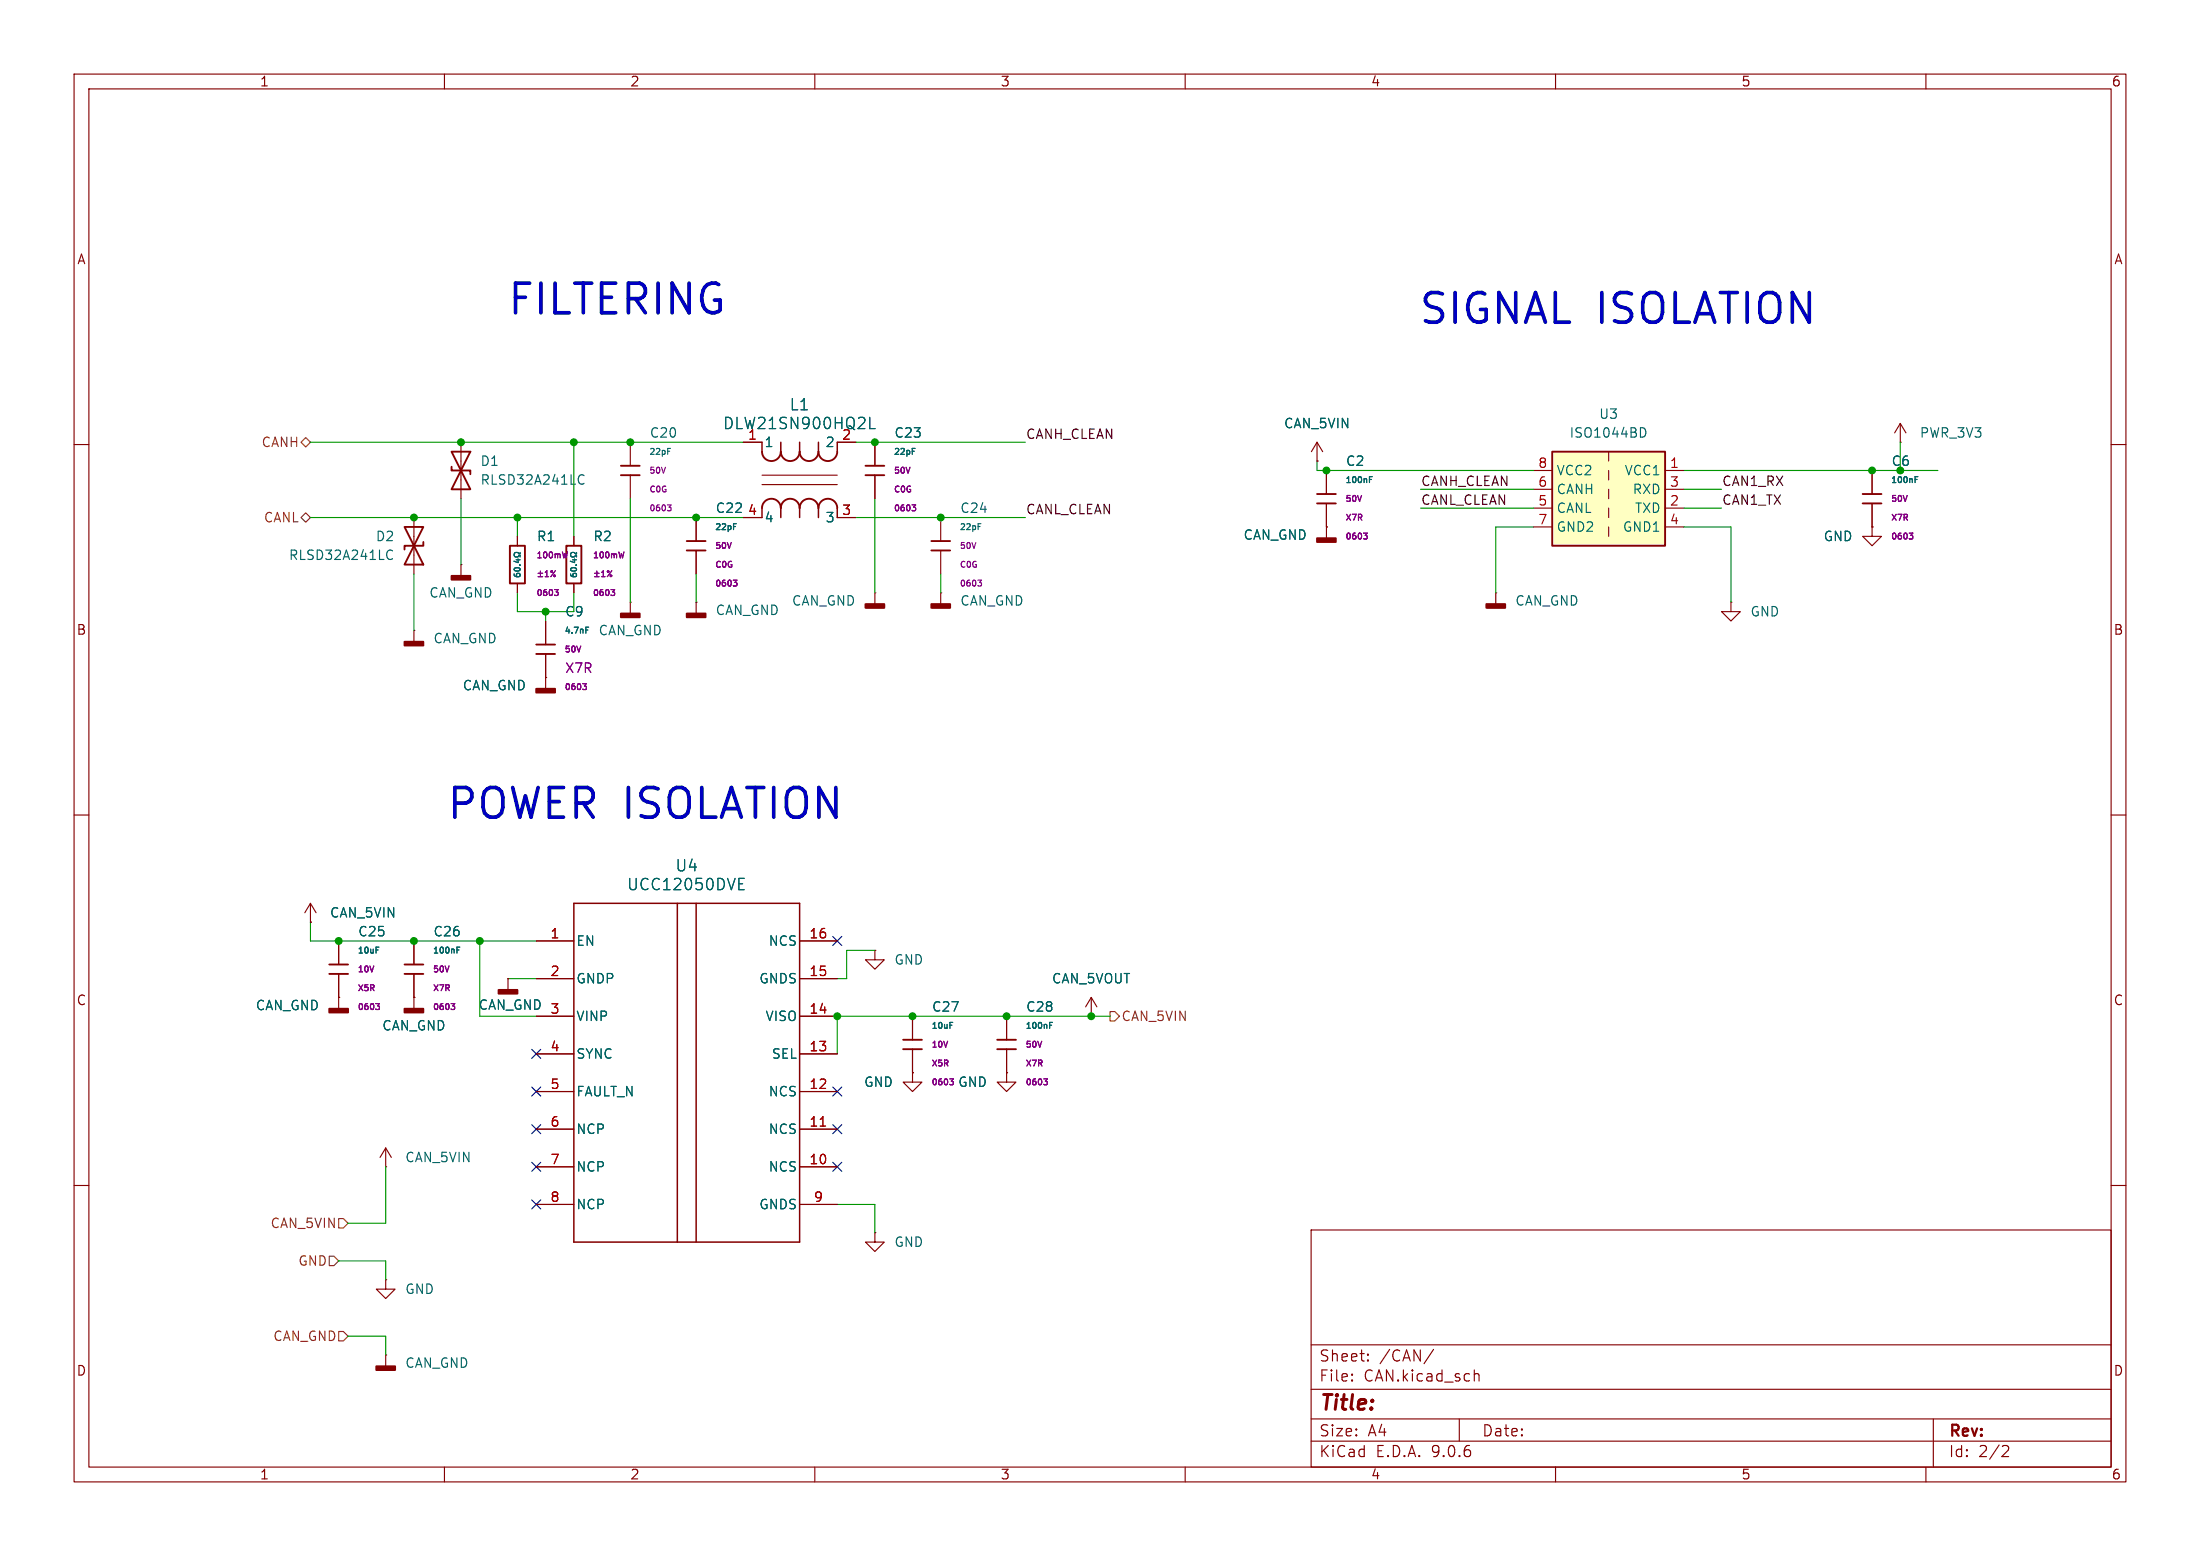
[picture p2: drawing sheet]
<svg xmlns="http://www.w3.org/2000/svg" width="297mm" height="210mm" viewBox="0 0 297 210" stroke-linecap="round" stroke-linejoin="round" font-family="sans-serif">
<g fill="none" stroke="#840000" stroke-width=".15">
<path d="M10 10h277v190h-277zM12 12h273v186h-273zM60 10v2M110 10v2M160 10v2M210 10v2M260 10v2M62.2 59.7v7.6M85.1 59.7v3.2M100.3 59.7h2.6M113 59.7h2.6M118.1 59.7v3.2"/>
<path d="M256.5 59.7h.1M256.5 57.2l-.7 1.2M256.5 57.2l.8 1.2M256.5 57.2v2.5M10 60h2M55.9 69.9v7.6M62.2 76.2h.1M62.2 76.2v1.5M69.8 72.4v1.3M69.8 78.7v1.3M77.5 72.4v1.3M77.5 78.7v1.3"/>
<path d="M85.1 64.1v3.2M94 69.9v3.1M94 74.3v3.2M100.3 69.9h2.6M102.9 65.4h10.1M102.9 64.1h10.1M113 69.9h2.6M118.1 64.1v3.2M127 69.9v3.1M127 74.3v3.2M179.1 71.1h.1M179.1 63.5v3.2"/>
<path d="M179.1 67.9v4.7M252.7 71.1v1.3h1.3l-1.3 1.3-1.2-1.3h1.2M252.7 71.1h.1M252.7 63.5v3.2M252.7 67.9v3.2M285 60h2M55.9 85.1h.1M55.9 85.1v1.5M118.1 80h.1M118.1 80v1.5M127 80h.1M127 80v1.5"/>
<path d="M201.9 80h.1M201.9 80v1.5M233.7 81.3v1.3h1.2l-1.2 1.2-1.3-1.2h1.3M233.7 81.3h.1M10 110h2M285 110h2M41.9 124.5h.1M41.9 121.9l-.8 1.3M41.9 121.9l.8 1.3M41.9 121.9v2.6M45.7 134.6h.1M45.7 127v3.2"/>
<path d="M45.7 131.4v4.7M55.9 134.6h.1M55.9 127v3.2M55.9 131.4v4.7M68.6 132.1h.1M68.6 132.1v1.5M118.1 128.3v1.2h1.3l-1.3 1.3-1.3-1.3h1.3M118.1 128.3h.1M147.3 137.2h.1M147.3 134.6l-.7 1.3M147.3 134.6l.8 1.3M147.3 134.6v2.6"/>
<path d="M52.1 157.5h.1M52.1 154.9l-.8 1.3M52.1 154.9l.7 1.3M52.1 154.9v2.6M10 160h2M52.1 172.7v1.3h1.2l-1.2 1.3-1.3-1.3h1.3M52.1 172.7h.1M177 166h108v32h-108zM285 160h2M52.1 182.9h.1M52.1 182.9v1.5M60 198v2"/>
<path d="M110 198v2M160 198v2M177 194.5h108M177 191.5h108M177 187.5h108M177 181.5h108M182.5 186.3h.1l-.1 .1M182.5 186.3v.1M182.5 185.5v.1M182.5 185.5h.1l-.1 .1M184.7 183.6v.1M184.7 183.6h-.1l.1 .1"/>
<path d="M184.7 182.8v.1M184.7 182.8h-.1l.1 .1M193.5 182.1l-1.3 2M197 191.5v3M199 184.9v1.5M199 185.5a.37 .37 0 0 1 .7 .1v.8M210 198v2M260 198v2M261 191.5v6.5M270.5 195.1l.5 .1a.41 .41 0 0 1 .1 .5l-.9 .9h1"/>
</g>
<path d="M105.4 59.7v1.3M107.9 59.7v1.3M110.5 59.7v1.3M113 59.7v1.3M102.9 68.6v1.3M105.4 68.6v1.3M107.9 68.6v1.3M110.5 68.6v1.3M113 68.6v1.3" fill="none" stroke="#840000" stroke-width=".2"/>
<g fill="none" stroke="#840000" stroke-width=".25">
<path d="M54.6 71.1l2.5 5.1h-2.5l2.5-5.1zM57.1 73.2v.5h-2.5v.5M61 61l2.5 5h-2.5l2.5-5zM61 63v.5h2.5v.5M68.8 73.7h2.1v5h-2.1zM76.5 73.7h2v5h-2zM83.8 62.9h2.6M83.8 64.1h2.6M92.7 73h2.5M92.7 74.3h2.5M102.9 61a1.27 1.27 0 0 0 1.2 1.2 1.27 1.27 0 0 0 1.3-1.2 1.27 1.27 0 0 0 1.3 1.2 1.27 1.27 0 0 0 1.2-1.2 1.27 1.27 0 0 0 1.3 1.2 1.27 1.27 0 0 0 1.3-1.2 1.27 1.27 0 0 0 1.3 1.2 1.27 1.27 0 0 0 1.2-1.2M102.9 68.6a1.27 1.27 0 0 1 1.2-1.3 1.27 1.27 0 0 1 1.3 1.3 1.27 1.27 0 0 1 1.3-1.3 1.27 1.27 0 0 1 1.2 1.3 1.27 1.27 0 0 1 1.3-1.3 1.27 1.27 0 0 1 1.3 1.3 1.27 1.27 0 0 1 1.3-1.3 1.27 1.27 0 0 1 1.2 1.3"/>
<path d="M116.8 62.9h2.6M116.8 64.1h2.6M125.7 73h2.6M125.7 74.3h2.6M177.8 66.7h2.5M177.8 67.9h2.5M251.5 66.7h2.5M251.5 67.9h2.5M44.4 130.2h2.6M44.4 131.4h2.6M54.6 130.2h2.5M54.6 131.4h2.5"/>
</g>
<g fill="none" stroke="#006464" stroke-width=".15">
<path d="M117.4 56.3v1.5h.7M52.4 74.3l.3-.1 .3 .2M53 75.4l-.3 .1-.3-.1M69.4 77.5l.1 .2 .1 .1h.5l.1-.1-.1-.3-.3 .1-.1 .2 .2 .1M69.5 76.7a.47 .47 0 0 1 .7 .2 .45 .45 0 0 1-.8-.1zM69.7 75.6h.5M69.9 75.4v.5l-.5-.2M70.1 76.3h.1M70.2 74.6v.2h-.1a.34 .34 0 0 0-.5-.2 .34 .34 0 0 0-.1 .5l.3 .1 .3-.2h.1v.2M77 77.5l.1 .2 .1 .1h.5l.1-.1v-.3l-.4 .1-.1 .2 .2 .1M77.1 76.7a.47 .47 0 0 1 .7 .2 .45 .45 0 0 1-.8-.1zM77.3 75.6h.5"/>
<path d="M77.6 75.4v.5l-.6-.2M77.8 76.3h.1M77.8 74.6v.2h-.1a.34 .34 0 0 0-.5-.2 .34 .34 0 0 0-.1 .5l.4 .1 .2-.2h.1v.2M78.3 64.1h.3l.3 .1M78.9 65.2l-.3 .1h-.3M90.1 60.5h.4M99 70.7h.4M123.2 60.5h.3M132 70.7h.4M184.9 64.7h.2M184.9 64.3h.4M258.5 64.7h.3"/>
<path d="M258.5 64.3h.4M50.8 127.8h.3M61.7 127.8h.4M61.7 128.2h.3"/>
</g>
<g fill="none" stroke="#840084" stroke-width=".15">
<path d="M72.7 77.4h.6M72.7 77.8h.6M73 77.1v.6M73.6 77.8h.5M73.6 77.3l.2-.3v.8M74.9 79.6h.5l-.3 .3 .2 .1 .1 .2-.2 .2h-.2M75 77l-.6 .8M76.6 74.5l-.2 .8M80.3 77.4h.6M80.3 77.8h.6M80.6 77.1v.6M81.2 77.8h.5"/>
<path d="M81.2 77.3l.3-.3v.8M82.5 79.6h.5l-.3 .3 .2 .1 .1 .2-.2 .2h-.2M82.6 77l-.6 .8M84.2 74.5l-.2 .8M90.1 68.1h.5l-.3 .3 .3 .1v.3l-.2 .1h-.2M99 78.3h.5l-.3 .3 .2 .1 .1 .2-.2 .2h-.2M123.1 68.1h.5l-.3 .3 .3 .1v.3l-.1 .1h-.3M132 78.3h.5l-.3 .3 .3 .1v.2l-.1 .2h-.3M184.1 72h.5l-.3 .3h.2l.1 .3-.2 .2h-.2M257.7 72h.5l-.2 .3h.2v.3l-.1 .2h-.2M50.7 135.5h.5l-.2 .3h.2v.3l-.1 .2h-.3M60.9 135.5h.5l-.3 .3h.2l.1 .3-.2 .2h-.2"/>
<circle cx="74.5" cy="77.1" r=".11"/>
<circle cx="74.9" cy="77.7" r=".11"/>
<circle cx="82.1" cy="77.1" r=".11"/>
<circle cx="82.5" cy="77.7" r=".11"/>
</g>
<g fill="#840000" stroke="#840000" stroke-width=".25">
<path d="M61 77.7h2.5v.5h-2.5z"/>
<path d="M44.4 136.1h2.6v.6h-2.6z"/>
<path d="M54.6 136.1h2.5v.6h-2.5z"/>
<path d="M177.8 72.6h2.5v.6h-2.5z"/>
<path d="M54.6 86.6h2.5v.5h-2.5z"/>
<path d="M125.7 81.5h2.6v.5h-2.6z"/>
<path d="M116.8 81.5h2.6v.5h-2.6z"/>
<path d="M50.8 184.4h2.5v.5h-2.5z"/>
<path d="M200.7 81.5h2.5v.5h-2.5z"/>
<path d="M67.3 133.6h2.5v.5h-2.5z"/>
</g>
<path d="M209.5 61h15.3v12.7h-15.3z" fill="#ffffc2"/>
<path d="M209.5 61h15.3v12.7h-15.3zM72.4 87h2.5M72.4 88.3h2.5M121.9 140.3h2.6M121.9 141.6h2.6M134.6 140.3h2.6M134.6 141.6h2.6" fill="none" stroke="#840000" stroke-width=".25"/>
<g fill="none" stroke="#840000" stroke-width=".15">
<path d="M100.3 59.7h2.6M113 59.7h2.6M118.1 59.7v3.2M177.8 59.7l-.8 1.3M177.8 59.7l.8 1.3M177.8 59.7v2.5M69.8 72.4v1.3M69.8 78.7v1.3M77.5 72.4v1.3M77.5 78.7v1.3M94 69.9v3.1M94 74.3v3.2"/>
<path d="M100.3 69.9h2.6M113 69.9h2.6M118.1 64.1v3.2M177.8 62.2h.1M179.1 71.1h.1M179.1 63.5v3.2M179.1 67.9v3.2M207 63.5h2.5M207 66h2.5M207 68.6h2.5M207 71.1h2.5M217.2 61v1.2"/>
<path d="M217.2 63.5v1.3M217.2 66v1.3M217.2 68.6v1.3M217.2 71.1v1.3M224.8 63.5h2.5M224.8 66h2.5M224.8 68.6h2.5M224.8 71.1h2.5M252.7 71.1h.1M252.7 63.5v3.2M252.7 67.9v3.2M73.7 91.4h.1"/>
<path d="M73.7 83.8v3.2M73.7 88.3v4.7M85.1 81.3h.1M85.1 81.3v1.5M94 81.3h.1M94 81.3v1.5M41.9 124.5h.1M45.7 134.6h.1M45.7 127v3.2M45.7 131.4v3.2M55.9 134.6h.1M55.9 127v3.2"/>
<path d="M55.9 131.4v3.2M68.6 132.1h.1M72.4 127h5.1M72.4 132.1h5.1M72.4 137.2h5.1M107.9 127h5.1M107.9 132.1h5.1M107.9 137.2h5.1M123.2 137.2v3.1M135.9 137.2v3.1M147.3 137.2h.1M72.4 142.2h5.1"/>
<path d="M72.4 147.3h5.1M72.4 152.4h5.1M72.4 157.5h5.1M107.9 142.2h5.1M107.9 147.3h5.1M107.9 152.4h5.1M107.9 157.5h5.1M123.2 144.8v1.3h1.3l-1.3 1.2-1.3-1.2h1.3M123.2 144.8h.1M123.2 141.6v3.2M135.9 144.8v1.3h1.3l-1.3 1.2-1.3-1.2h1.3M135.9 144.8h.1"/>
<path d="M135.9 141.6v3.2M72.4 162.6h5.1M107.9 162.6h5.1M118.1 166.4v1.2h1.3l-1.3 1.3-1.3-1.3h1.3M118.1 166.4h.1"/>
</g>
<g fill="none" stroke="#006464" stroke-width=".15">
<path d="M117.4 56.3v1.5h.7M221.8 57.7a.68 .68 0 0 1 .4 .7 .68 .68 0 0 1-.4 .6M69.4 77.5l.1 .2 .1 .1h.5l.1-.1-.1-.3-.3 .1-.1 .2 .2 .1M69.5 76.7a.47 .47 0 0 1 .7 .2 .45 .45 0 0 1-.8-.1zM69.7 75.6h.5M69.9 75.4v.5l-.5-.2M70.1 76.3h.1M70.2 74.6v.2h-.1a.34 .34 0 0 0-.5-.2 .34 .34 0 0 0-.1 .5l.3 .1 .3-.2h.1v.2M77 77.5l.1 .2 .1 .1h.5l.1-.1v-.3l-.4 .1-.1 .2 .2 .1M77.1 76.7a.47 .47 0 0 1 .7 .2 .45 .45 0 0 1-.8-.1zM77.3 75.6h.5M77.6 75.4v.5l-.6-.2"/>
<path d="M77.8 76.3h.1M77.8 74.6v.2h-.1a.34 .34 0 0 0-.5-.2 .34 .34 0 0 0-.1 .5l.4 .1 .2-.2h.1v.2M99 70.7h.4M123.2 60.5h.3M184.9 64.7h.2M184.9 64.3h.4M258.5 64.7h.3M258.5 64.3h.4M79.1 85h.3M79.1 84.7h.4M99.7 119.3h.6M99.7 118.6h.8"/>
<path d="M50.8 127.8h.3M61.7 127.8h.4M61.7 128.2h.3M99.7 120.1h.8M128.2 138h.4M141.7 138.4h.3M141.7 138h.4"/>
</g>
<g fill="#840000" stroke="#840000" stroke-width=".25">
<path d="M72.4 93h2.5v.5h-2.5z"/>
<path d="M92.7 82.8h2.5v.5h-2.5z"/>
<path d="M83.8 82.8h2.6v.5h-2.6z"/>
</g>
<path d="M77.5 121.9h30.4v45.7h-30.4zM91.4 121.9v45.7M94 121.9v45.7" fill="none" stroke="#840000" stroke-width=".2"/>
<path d="M110.7 152h.8" fill="none" stroke="#a90000" stroke-width=".15"/>
<g fill="none" stroke="#840084" stroke-width=".15">
<path d="M72.7 77.4h.6M72.7 77.8h.6M73 77.1v.6M73.6 77.8h.5M73.6 77.3l.2-.3v.8M74.9 79.6h.5l-.3 .3 .2 .1 .1 .2-.2 .2h-.2M75 77l-.6 .8M76.6 74.5l-.2 .8M80.3 77.4h.6M80.3 77.8h.6M80.6 77.1v.6M81.2 77.8h.5"/>
<path d="M81.2 77.3l.3-.3v.8M82.5 79.6h.5l-.3 .3 .2 .1 .1 .2-.2 .2h-.2M82.6 77l-.6 .8M84.2 74.5l-.2 .8M99 78.3h.5l-.3 .3 .2 .1 .1 .2-.2 .2h-.2M123.1 68.1h.5l-.3 .3 .3 .1v.3l-.1 .1h-.3M184.1 72h.5l-.3 .3h.2l.1 .3-.2 .2h-.2M257.7 72h.5l-.2 .3h.2v.3l-.1 .2h-.2M78.7 92.3h.5l-.3 .3 .2 .1 .1 .2-.2 .2h-.2M50.7 135.5h.5l-.2 .3h.2v.3l-.1 .2h-.3M60.9 135.5h.5l-.3 .3h.2l.1 .3-.2 .2h-.2M128.2 145.6h.5l-.3 .3 .3 .1v.3l-.2 .1h-.2"/>
<path d="M140.9 145.6h.5l-.3 .3 .3 .1v.3l-.2 .1h-.2"/>
<circle cx="74.5" cy="77.1" r=".11"/>
<circle cx="74.9" cy="77.7" r=".11"/>
<circle cx="82.1" cy="77.1" r=".11"/>
<circle cx="82.5" cy="77.7" r=".11"/>
</g>
<path d="M40.6 59.7l.7-.6 .6 .6-.6 .6zM40.6 69.9l.7-.7 .6 .7-.6 .6zM149.9 136.5h.6l.6 .7-.6 .6h-.6zM44.4 169.5h.7l.6 .7-.6 .6h-.7zM45.7 179.7h.7l.6 .6-.6 .7h-.7zM45.7 164.5h.7l.6 .6-.6 .6h-.7z" fill="none" stroke="#725600" stroke-width=".15"/>
<g fill="none" stroke="#009600" stroke-width=".15">
<path d="M41.9 59.7h58.4M77.5 59.7v12.7M115.6 59.7h22.8M256.5 59.7v3.8M41.9 69.9h58.4M55.9 77.5v7.6M62.2 67.3v8.9M69.8 69.9v2.5M85.1 67.3v14M94 77.5v3.8M115.6 69.9h22.8M118.1 67.3v12.7"/>
<path d="M127 77.5v2.5M177.8 62.2v1.3h29.2M191.8 68.6h15.2M191.8 66h15.2M207 71.1h-5.1v8.9M227.3 63.5h34.3M227.3 71.1h6.4v10.2M227.3 68.6h5.1M227.3 66h5.1M69.8 80v2.6h7.7v-2.6M73.7 82.6v1.2M41.9 124.5v2.5h30.5"/>
<path d="M64.8 127v10.2h7.6M68.6 132.1h3.8M118.1 128.3h-3.8v3.8h-1.3M149.9 137.2h-36.9v5M52.1 157.5v7.6h-5.1M45.7 170.2h6.4v2.5M113 162.6h5.1v3.8M47 180.3h5.1v2.6"/>
</g>
<g fill="none" stroke="#000084" stroke-width=".15">
<path d="M112.4 126.4l1.2 1.2M113.6 126.4l-1.2 1.2M71.8 146.7l1.2 1.2M71.8 156.9l1.2 1.2M71.8 141.6l1.2 1.2M71.8 151.8l1.2 1.2M73 146.7l-1.2 1.2M73 156.9l-1.2 1.2M73 141.6l-1.2 1.2M73 151.8l-1.2 1.2M112.4 151.8l1.2 1.2M112.4 146.7l1.2 1.2"/>
<path d="M112.4 156.9l1.2 1.2M113.6 151.8l-1.2 1.2M113.6 146.7l-1.2 1.2M113.6 156.9l-1.2 1.2M71.8 162l1.2 1.2M73 162l-1.2 1.2"/>
</g>
<g fill="#009600" stroke="#009600" stroke-width=".15">
<circle cx="73.7" cy="82.6" r=".46"/>
<circle cx="127" cy="69.9" r=".46"/>
<circle cx="147.3" cy="137.2" r=".46"/>
<circle cx="179.1" cy="63.5" r=".46"/>
<circle cx="123.2" cy="137.2" r=".46"/>
<circle cx="113" cy="137.2" r=".46"/>
<circle cx="135.9" cy="137.2" r=".46"/>
<circle cx="118.1" cy="59.7" r=".46"/>
<circle cx="64.8" cy="127" r=".46"/>
<circle cx="55.9" cy="127" r=".46"/>
<circle cx="45.7" cy="127" r=".46"/>
<circle cx="62.2" cy="59.7" r=".46"/>
<circle cx="69.8" cy="69.9" r=".46"/>
<circle cx="55.9" cy="69.9" r=".46"/>
<circle cx="94" cy="69.9" r=".46"/>
<circle cx="77.5" cy="59.7" r=".46"/>
<circle cx="85.1" cy="59.7" r=".46"/>
<circle cx="252.7" cy="63.5" r=".46"/>
<circle cx="256.5" cy="63.5" r=".46"/>
</g>
<g font-size="5.6" fill="#0000c2">
<text x="68.3" y="43.1">FILTERING</text>
<text x="191.3" y="44.4">SIGNAL ISOLATION</text>
<text x="60.1" y="111.2">POWER ISOLATION</text>
</g>
<text font-size="2.8" fill="#840000" x="178" y="190.9">Title:</text>
<g font-size="2.1" fill="#006464">
<text x="97.5" y="58.1">DLW21SN900HQ2L</text>
<text x="106.5" y="55.6">L1</text>
<text x="91.1" y="117.8">U4</text>
<text x="84.6" y="120.4">UCC12050DVE</text>
</g>
<g font-size="2.1" fill="#840000">
<text x="178" y="184">Sheet:</text>
<text x="186.2" y="184">/CAN/</text>
<text x="178" y="186.7">File:</text>
<text x="184.1" y="186.7">CAN.kicad_sch</text>
<text x="178" y="196.9">KiCad</text>
<text x="178" y="194.1">Size:</text>
<text x="184.7" y="194.1">A4</text>
<text x="185.7" y="196.9">E.D.A.</text>
<text x="193.3" y="196.9">9.0.6</text>
<text x="200" y="194.1">Date:</text>
<text x="263" y="194.3">Rev:</text>
<text x="263" y="196.9">Id:</text>
<text x="267.1" y="196.9">2/2</text>
</g>
<g font-size="1.8" fill="#840000">
<text x="35" y="11.9">1</text>
<text x="85" y="11.9">2</text>
<text x="135" y="11.9">3</text>
<text x="185" y="11.9">4</text>
<text x="235" y="11.9">5</text>
<text x="285" y="11.9">6</text>
<text x="10.3" y="35.9">A</text>
<text x="285.3" y="35.9">A</text>
<text x="10.3" y="85.9">B</text>
<text x="285.3" y="85.9">B</text>
<text x="10.3" y="135.9">C</text>
<text x="285.3" y="135.9">C</text>
<text x="10.3" y="185.9">D</text>
<text x="285.3" y="185.9">D</text>
<text x="35" y="199.9">1</text>
<text x="85" y="199.9">2</text>
<text x="135" y="199.9">3</text>
<text x="185" y="199.9">4</text>
<text x="235" y="199.9">5</text>
<text x="285" y="199.9">6</text>
</g>
<g font-size="1.8" fill="#006464">
<text x="87.6" y="59.3">C20</text>
<text x="120.7" y="59.3">C23</text>
<text x="173.3" y="58">CAN_5VIN</text>
<text x="211.8" y="59.3">ISO1044BD</text>
<text x="215.8" y="56.7">U3</text>
<text x="259.1" y="59.3">PWR_3V3</text>
<text x="64.8" y="63.1">D1</text>
<text x="64.8" y="65.6">RLSD32A241LC</text>
<text x="103.1" y="60.6">1</text>
<text x="111.4" y="60.6">2</text>
<text x="181.6" y="63.1">C2</text>
<text x="210.1" y="64.4">VCC2</text>
<text x="219.2" y="64.4">VCC1</text>
<text x="255.3" y="63.1">C6</text>
<text x="96.5" y="69.4">C22</text>
<text x="103.1" y="70.7">4</text>
<text x="111.4" y="70.7">3</text>
<text x="129.5" y="69.4">C24</text>
<text x="210.1" y="66.9">CANH</text>
<text x="210.1" y="69.4">CANL</text>
<text x="210.1" y="72">GND2</text>
<text x="219" y="72">GND1</text>
<text x="220.3" y="66.9">RXD</text>
<text x="220.6" y="69.4">TXD</text>
<text x="38.9" y="75.8">RLSD32A241LC</text>
<text x="50.6" y="73.3">D2</text>
<text x="72.4" y="73.3">R1</text>
<text x="80" y="73.3">R2</text>
<text x="167.8" y="73.1">CAN_GND</text>
<text x="246.1" y="73.3">GND</text>
<text x="57.9" y="80.9">CAN_GND</text>
<text x="76.2" y="83.4">C9</text>
<text x="96.5" y="83.2">CAN_GND</text>
<text x="106.8" y="82">CAN_GND</text>
<text x="129.5" y="82">CAN_GND</text>
<text x="204.5" y="82">CAN_GND</text>
<text x="236.2" y="83.4">GND</text>
<text x="58.4" y="87">CAN_GND</text>
<text x="80.7" y="86">CAN_GND</text>
<text x="62.4" y="93.4">CAN_GND</text>
<text x="44.5" y="124.1">CAN_5VIN</text>
<text x="48.3" y="126.6">C25</text>
<text x="58.4" y="126.6">C26</text>
<text x="77.7" y="127.9">EN</text>
<text x="103.7" y="127.9">NCS</text>
<text x="120.7" y="130.4">GND</text>
<text x="34.4" y="136.6">CAN_GND</text>
<text x="77.7" y="132.9">GNDP</text>
<text x="102.4" y="132.9">GNDS</text>
<text x="125.7" y="136.8">C27</text>
<text x="138.4" y="136.8">C28</text>
<text x="141.9" y="132.9">CAN_5VOUT</text>
<text x="51.5" y="139.3">CAN_GND</text>
<text x="77.7" y="138">VINP</text>
<text x="77.7" y="143.1">SYNC</text>
<text x="103.3" y="138">VISO</text>
<text x="104.1" y="143.1">SEL</text>
<text x="77.7" y="148.2">FAULT_N</text>
<text x="103.7" y="148.2">NCS</text>
<text x="116.6" y="146.9">GND</text>
<text x="129.3" y="146.9">GND</text>
<text x="77.7" y="153.3">NCP</text>
<text x="103.7" y="153.3">NCS</text>
<text x="54.6" y="157.1">CAN_5VIN</text>
<text x="77.7" y="158.3">NCP</text>
<text x="103.7" y="158.3">NCS</text>
<text x="77.7" y="163.4">NCP</text>
<text x="102.4" y="163.4">GNDS</text>
<text x="120.7" y="168.5">GND</text>
<text x="54.6" y="174.9">GND</text>
<text x="54.6" y="184.8">CAN_GND</text>
</g>
<g font-size="1.8" fill="#a90000">
<text x="100.9" y="59.4">1</text>
<text x="113.6" y="59.4">2</text>
<text x="207.6" y="63.2">8</text>
<text x="207.6" y="65.8">6</text>
<text x="225.4" y="63.2">1</text>
<text x="225.4" y="65.8">3</text>
<text x="100.9" y="69.6">4</text>
<text x="113.6" y="69.6">3</text>
<text x="207.6" y="68.3">5</text>
<text x="207.6" y="70.9">7</text>
<text x="225.4" y="68.3">2</text>
<text x="225.4" y="70.9">4</text>
<text x="74.2" y="126.7">1</text>
<text x="74.2" y="131.8">2</text>
<text x="109.2" y="126.7">16</text>
<text x="109.2" y="131.8">15</text>
<text x="64.5" y="136.5">CAN_GND 3</text>
<text x="109.2" y="136.9">14</text>
<text x="74.2" y="142">4</text>
<text x="109.2" y="142">13</text>
<text x="74.2" y="147.1">5</text>
<text x="109.2" y="147.1">12</text>
<text x="74.2" y="152.1">6</text>
<text x="109.2" y="152.1">11</text>
<text x="74.2" y="157.2">7</text>
<text x="109.2" y="157.2">10</text>
<text x="74.2" y="162.3">8</text>
<text x="109.8" y="162.3">9</text>
</g>
<g font-size="1.8" fill="#0f0f0f">
<text x="138.4" y="59.3">CANH_CLEAN</text>
<text x="191.8" y="65.7">CANH_CLEAN</text>
<text x="232.4" y="65.7">CAN1_RX</text>
<text x="138.4" y="69.5">CANL_CLEAN</text>
<text x="191.8" y="68.2">CANL_CLEAN</text>
<text x="232.4" y="68.2">CAN1_TX</text>
</g>
<g font-size="1.8" fill="#725600">
<text x="35.2" y="60.6">CANH</text>
<text x="35.5" y="70.7">CANL</text>
<text x="151.3" y="138">CAN_5VIN</text>
<text x="36.4" y="166">CAN_5VIN</text>
<text x="40.2" y="171">GND</text>
<text x="36.8" y="181.2">CAN_GND</text>
</g>
<text font-size="1.8" fill="#840084" x="76.2" y="91">X7R</text>
<g font-size="1.1" fill="#006464">
<text x="87.6" y="61.6">22pF</text>
<text x="120.6" y="61.6">22pF</text>
<text x="181.5" y="65.4">100nF</text>
<text x="255.2" y="65.4">100nF</text>
<text x="96.4" y="71.7">22pF</text>
<text x="129.5" y="71.7">22pF</text>
<text x="76.1" y="85.7">4.7nF</text>
<text x="48.2" y="128.9">10uF</text>
<text x="58.3" y="128.9">100nF</text>
<text x="125.7" y="139.1">10uF</text>
<text x="138.4" y="139.1">100nF</text>
</g>
<g font-size="1.1" fill="#840084">
<text x="87.6" y="64.1">50V</text>
<text x="120.6" y="64.1">50V</text>
<text x="87.6" y="66.7">C0G</text>
<text x="87.6" y="69.2">0603</text>
<text x="120.6" y="66.7">C0G</text>
<text x="120.6" y="69.2">0603</text>
<text x="181.5" y="67.9">50V</text>
<text x="181.5" y="70.5">X7R</text>
<text x="255.2" y="67.9">50V</text>
<text x="255.2" y="70.5">X7R</text>
<text x="72.3" y="75.6">100mW</text>
<text x="79.9" y="75.6">100mW</text>
<text x="96.4" y="74.3">50V</text>
<text x="96.4" y="76.8">C0G</text>
<text x="129.5" y="74.3">50V</text>
<text x="129.5" y="76.8">C0G</text>
<text x="181.5" y="73">0603</text>
<text x="255.2" y="73">0603</text>
<text x="72.3" y="80.6">0603</text>
<text x="79.9" y="80.6">0603</text>
<text x="96.4" y="79.4">0603</text>
<text x="129.5" y="79.4">0603</text>
<text x="76.1" y="88.3">50V</text>
<text x="76.1" y="93.3">0603</text>
<text x="48.2" y="131.4">10V</text>
<text x="58.3" y="131.4">50V</text>
<text x="48.2" y="134">X5R</text>
<text x="48.2" y="136.5">0603</text>
<text x="58.3" y="134">X7R</text>
<text x="58.3" y="136.5">0603</text>
<text x="125.7" y="141.6">10V</text>
<text x="138.4" y="141.6">50V</text>
<text x="125.7" y="144.1">X5R</text>
<text x="125.7" y="146.7">0603</text>
<text x="138.4" y="144.1">X7R</text>
<text x="138.4" y="146.7">0603</text>
</g>
</svg>
